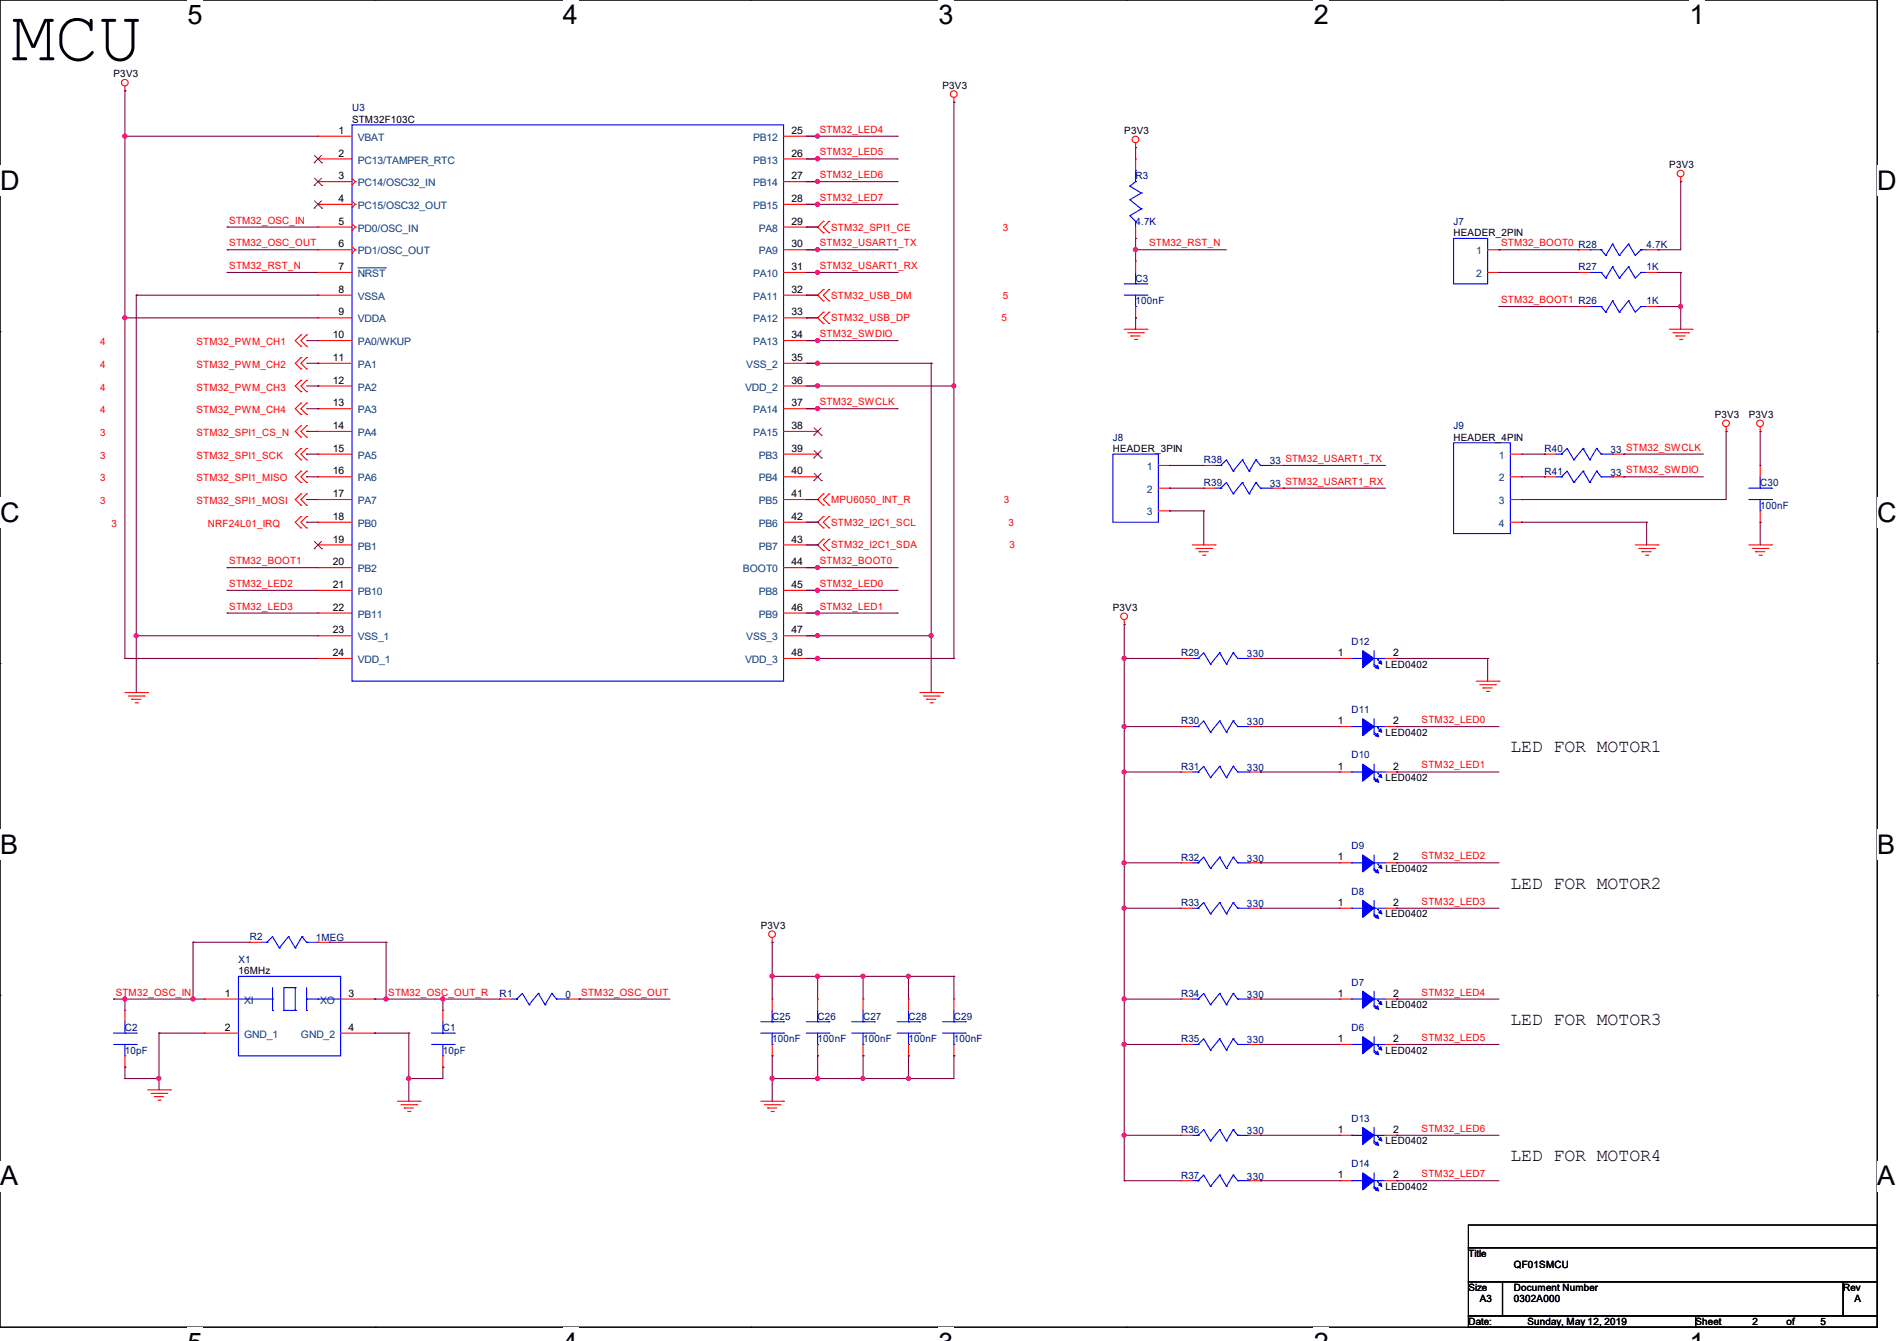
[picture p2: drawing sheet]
<svg xmlns="http://www.w3.org/2000/svg" width="297mm" height="210mm" viewBox="0 0 297 210" stroke-linecap="round" stroke-linejoin="round" font-family="sans-serif">
<path d="M0 0h293.9v207.9h-293.9z" fill="none" stroke="#000" stroke-width=".17"/>
<g fill="#fff">
<path d="M29.4 0h2.3v4.7h-2.3z"/>
<path d="M29.4 207.9h2.3v2.1h-2.3z"/>
</g>
<path d="M58.8 0h.1M58.8 207.9h.1" fill="none" stroke="#000" stroke-width=".17"/>
<g fill="#fff">
<path d="M88.1 0h2.4v4.7h-2.4z"/>
<path d="M88.1 207.9h2.4v2.1h-2.4z"/>
</g>
<path d="M117.6 0h.1M117.6 207.9h.1" fill="none" stroke="#000" stroke-width=".17"/>
<g fill="#fff">
<path d="M146.9 0h2.4v4.7h-2.4z"/>
<path d="M146.9 207.9h2.4v2.1h-2.4z"/>
</g>
<path d="M176.3 0h.1M176.3 207.9h.1" fill="none" stroke="#000" stroke-width=".17"/>
<g fill="#fff">
<path d="M205.7 0h2.4v4.7h-2.4z"/>
<path d="M205.7 207.9h2.4v2.1h-2.4z"/>
</g>
<path d="M235.1 0h.1M235.1 207.9h.1" fill="none" stroke="#000" stroke-width=".17"/>
<g fill="#fff">
<path d="M264.5 0h2.4v4.7h-2.4z"/>
<path d="M264.5 207.9h2.4v2.1h-2.4z"/>
<path d="M0 26h3v4.7h-3z"/>
<path d="M293.9 26h3.1v4.7h-3.1z"/>
<path d="M0 77.9h3v4.7h-3z"/>
<path d="M293.9 77.9h3.1v4.7h-3.1z"/>
</g>
<path d="M0 51.9h.1M293.9 51.9h.1" fill="none" stroke="#000" stroke-width=".17"/>
<g fill="#fff">
<path d="M0 129.9h2.8v4.7h-2.8z"/>
<path d="M293.9 129.9h2.9v4.7h-2.9z"/>
</g>
<path d="M0 103.9h.1M293.9 103.9h.1" fill="none" stroke="#000" stroke-width=".17"/>
<g fill="#fff">
<path d="M0 181.8h2.8v4.8h-2.8z"/>
<path d="M293.8 181.8h3v4.8h-3z"/>
</g>
<path d="M0 155.9h.1M293.9 155.9h.1M229.9 191.9h64v3.5h-64zM229.9 195.4h64v5.3h-64zM229.9 200.7h5.3v5.4h-5.3zM229.9 206.1h35.6v1.8h-35.6zM235.2 200.7h53.4v5.4h-53.4zM265.5 206.1h28.4v1.8h-28.4zM288.6 200.7h5.3v5.4h-5.3z" fill="none" stroke="#000" stroke-width=".17"/>
<g fill="none" stroke="#f00" stroke-width=".17">
<path d="M19.6 14.2h.1M19.6 13.5v.7M149.4 16h.1M149.4 15.3v.7M49.8 21.3h.1M49.8 24.9h.1M49.8 28.4h.1M49.8 32h.1M49.8 35.6h.1M49.8 39.1h.1M49.8 21.3h5.3M49.8 24.9h5.3"/>
<path d="M49.8 28.4h5.3M49.8 32h5.3M49.8 35.6h5.3M49.8 39.1h5.3M55.1 29h.1M55.1 32.5h.1M55.1 36.1h.1M55.1 39.6h.1M55.1 27.9l.5 .5M55.1 31.5l.5 .5M55.1 35.1l.5 .5M55.1 38.6l.5 .5"/>
<path d="M55.6 28.4h.1M55.6 32h.1M55.6 35.6h.1M55.6 39.1h.1M55.6 28.4l-.5 .6M55.6 32l-.5 .5M55.6 35.6l-.5 .5M55.6 39.1l-.5 .5M122.7 21.3h5.3M122.7 24.9h5.3M122.7 28.4h5.3M122.7 32h5.3"/>
<path d="M122.7 35.6h5.3M122.7 39.1h5.3M128 21.3h.1M128 24.9h.1M128 28.4h.1M128 32h.1M128 35.6h.1M128 39.1h.1M128 35.6l.9 .8M128.9 34.7h.1M128.9 36.4h.1M128.9 34.7l-.9 .9"/>
<path d="M129.8 36.4h.1M129.8 34.7h.1M129.8 34.7l-.9 .9 .9 .8M177.8 23.1h.1M177.8 37.3h.1M177.8 24.9h.1M177.8 22.4v.7M177.8 24.9v1.8M177.8 35.6v1.7M232.9 39.1h1.8M234.7 39.1h.1M247.1 39.1h.1"/>
<path d="M247.1 39.1h1.8M257.8 39.1h1.8M259.6 39.1h.1M263.1 28.4h.1M263.1 27.7v.7M47.1 52.5h.1M47.1 54.2h.1M47.1 56h.1M47.1 57.8h.1M47.1 59.6h.1M47.1 52.5l-.9 .8 .9 .9M47.1 56l-.9 .9 .9 .9"/>
<path d="M47.1 59.6l-.9 .9 .9 .8M48 52.5h.1M48 54.2h.1M48 56h.1M48 57.8h.1M48 59.6h.1M48 52.5l-.9 .8 .9 .9M48 56l-.9 .9 .9 .9M48 59.6l-.9 .9 .9 .8M49.8 42.7h.1M49.8 46.2h.1M49.8 49.8h.1"/>
<path d="M49.8 53.3h.1M49.8 56.9h.1M49.8 42.7h5.3M49.8 46.2h5.3M49.8 49.8h5.3M49.8 53.3h5.3M49.8 56.9h5.3M122.7 42.7h5.3M122.7 46.2h5.3M122.7 49.8h5.3M122.7 53.3h5.3M122.7 56.9h5.3"/>
<path d="M128 42.7h.1M128 46.2h.1M128 49.8h.1M128 53.3h.1M128 56.9h.1M128 46.2l.9 .9M128 49.8l.9 .9M128.9 45.3h.1M128.9 47.1h.1M128.9 48.9h.1M128.9 50.7h.1M128.9 45.3l-.9 .9"/>
<path d="M128.9 48.9l-.9 .9M129.8 47.1h.1M129.8 45.3h.1M129.8 50.7h.1M129.8 48.9h.1M129.8 45.3l-.9 .9 .9 .9M129.8 48.9l-.9 .9 .9 .9M176 51.6h3.6M176.6 52.1h2.4M177.1 52.6h.1M177.1 52.6h1.4M177.6 53.2h.4"/>
<path d="M177.8 49.8h.1M177.8 40.9h.1M177.8 40.9v1.8M177.8 48v1.8M178 53.2h.1M179 52.1h.1M179.6 51.6h.1M232.9 42.7h1.8M234.7 42.7h.1M247.1 48h.1M247.1 42.7h.1M247.1 48h1.8"/>
<path d="M247.1 42.7h1.8M257.8 48h1.8M257.8 42.7h1.8M259.6 48h.1M259.6 42.7h.1M261.4 51.6h3.5M261.9 52.1h2.5M262.4 52.6h.1M262.4 52.6h1.5M263 53.2h.3M263.3 53.2h.1M264.4 52.1h.1"/>
<path d="M264.9 51.6h.1M47.1 66.7h.1M47.1 68.5h.1M47.1 70.2h.1M47.1 72h.1M47.1 73.8h.1M47.1 75.6h.1M47.1 77.3h.1M47.1 79.1h.1M47.1 61.3h.1M47.1 63.1h.1M47.1 64.9h.1"/>
<path d="M47.1 66.7l-.9 .9 .9 .9M47.1 70.2l-.9 .9 .9 .9M47.1 73.8l-.9 .9 .9 .9M47.1 77.3l-.9 .9 .9 .9M47.1 63.1l-.9 .9 .9 .9M48 66.7h.1M48 68.5h.1M48 70.2h.1M48 72h.1M48 73.8h.1M48 75.6h.1M48 77.3h.1"/>
<path d="M48 79.1h.1M48 61.3h.1M48 63.1h.1M48 64.9h.1M48 66.7l-.9 .9 .9 .9M48 70.2l-.9 .9 .9 .9M48 73.8l-.9 .9 .9 .9M48 77.3l-.9 .9 .9 .9M48 63.1l-.9 .9 .9 .9M49.8 60.5h.1M49.8 64h.1M49.8 67.6h.1"/>
<path d="M49.8 71.1h.1M49.8 74.7h.1M49.8 78.2h.1M49.8 71.1h5.3M49.8 74.7h5.3M49.8 78.2h5.3M49.8 60.5h5.3M49.8 64h5.3M49.8 67.6h5.3M122.7 71.1h5.3M122.7 74.7h5.3M122.7 78.2h5.3"/>
<path d="M122.7 60.5h5.3M122.7 64h5.3M122.7 67.6h5.3M128 60.5h.1M128 64h.1M128 67.6h.1M128 71.1h.1M128 74.7h.1M128 78.2h.1M128 78.2l.9 .9M128.9 77.3h.1M128.9 79.1h.1"/>
<path d="M128.9 77.3l-.9 .9M129.8 79.1h.1M129.8 77.3h.1M129.8 77.3l-.9 .9 .9 .9M181.4 72.9h1.7M181.4 76.5h1.7M183.1 72.9h.1M183.1 76.5h.1M188.5 72.9h.1M188.5 76.5h.1M188.5 72.9h1.7M188.5 76.5h1.7"/>
<path d="M199.1 72.9h1.8M199.1 76.5h1.8M200.9 72.9h.1M200.9 76.5h.1M236.5 71.1h1.8M236.5 74.7h1.8M236.5 78.2h1.8M238.3 71.1h.1M238.3 74.7h.1M238.3 78.2h.1M241.8 71.1h.1M241.8 74.7h.1"/>
<path d="M241.8 71.1h1.8M241.8 74.7h1.8M252.5 71.1h1.8M252.5 74.7h1.8M254.3 71.1h.1M254.3 74.7h.1M270.3 67.6h.1M270.3 66.8v.8M275.6 67.6h.1M275.6 72.9h.1M275.6 66.8v.8M275.6 72.9v1.8"/>
<path d="M47.1 80.9h.1M47.1 82.7h.1M47.1 80.9l-.9 .9 .9 .9M48 80.9h.1M48 82.7h.1M48 80.9l-.9 .9 .9 .9M49.8 81.8h.1M49.8 85.3h.1M49.8 88.9h.1M49.8 92.5h.1M49.8 96h.1M49.8 99.6h.1"/>
<path d="M49.8 85.3h5.3M49.8 81.8h5.3M49.8 88.9h5.3M49.8 92.5h5.3M49.8 96h5.3M49.8 99.6h5.3M122.7 85.3h5.3M122.7 81.8h5.3M122.7 88.9h5.3M122.7 92.5h5.3M122.7 96h5.3M122.7 99.6h5.3"/>
<path d="M128 81.8h.1M128 85.3h.1M128 88.9h.1M128 92.5h.1M128 96h.1M128 99.6h.1M128 81.8l.9 .9M128 85.3l.9 .9M128.9 80.9h.1M128.9 82.7h.1M128.9 84.5h.1M128.9 86.2h.1"/>
<path d="M128.9 80.9l-.9 .9M128.9 84.5l-.9 .8M129.8 82.7h.1M129.8 80.9h.1M129.8 86.2h.1M129.8 84.5h.1M129.8 80.9l-.9 .9 .9 .9M129.8 84.5l-.9 .8 .9 .9M176 97.8h.1M176 97.1v.7M181.4 80h1.7M183.1 80h.1"/>
<path d="M186.7 85.3h3.5M187.2 85.9h2.5M187.7 86.4h.1M187.7 86.4h1.5M188.3 87h.3M188.6 87h.1M189.7 85.9h.1M190.2 85.3h.1M236.5 81.8h1.8M238.3 81.8h.1M256 85.3h3.6M256.6 85.9h2.4"/>
<path d="M257.1 86.4h.1M257.1 86.4h1.4M257.6 87h.4M258 87h.1M259 85.9h.1M259.6 85.3h.1M273.8 85.3h3.6M274.4 85.9h2.4M274.9 86.4h.1M274.9 86.4h1.4M275.4 87h.4M275.6 81.8h.1"/>
<path d="M275.6 80v1.8M275.8 87h.1M276.8 85.9h.1M277.4 85.3h.1M19.6 108.5h3.5M20.1 109h2.5M20.6 109.5h.1M20.6 109.5h1.5M21.2 110.1h.3M21.5 110.1h.1M22.6 109h.1M23.1 108.5h.1"/>
<path d="M49.8 103.1h.1M49.8 103.1h5.3M122.7 103.1h5.3M128 103.1h.1M144 108.5h3.6M144.6 109h2.4M145.1 109.5h.1M145.1 109.5h1.4M145.6 110.1h.4M146 110.1h.1M147 109h.1M147.6 108.5h.1"/>
<path d="M184.9 103.1h.1M184.9 113.8h.1M184.9 103.1h1.8M184.9 113.8h1.8M195.6 103.1h1.8M195.6 113.8h1.8M197.4 103.1h.1M197.4 113.8h.1M209.8 113.8h.1M209.8 103.1h.1M209.8 103.1h1.8M209.8 113.8h1.8"/>
<path d="M216.9 103.1h1.8M216.9 113.8h1.8M218.7 113.8h.1M218.7 103.1h.1M231.1 106.7h3.6M231.7 107.2h2.4M232.2 107.7h.1M232.2 107.7h1.4M232.7 108.3h.4M233.1 108.3h.1M234.1 107.2h.1M234.7 106.7h.1"/>
<path d="M184.9 120.9h.1M184.9 135.1h.1M184.9 135.1h1.8M184.9 120.9h1.8M195.6 135.1h1.8M195.6 120.9h1.8M197.4 120.9h.1M197.4 135.1h.1M209.8 135.1h.1M209.8 120.9h.1M209.8 135.1h1.8M209.8 120.9h1.8"/>
<path d="M216.9 135.1h1.8M216.9 120.9h1.8M218.7 135.1h.1M218.7 120.9h.1M19.6 158.2h.1M19.6 158.2v1.8M32 156.5h.1M32 156.5h5.3M39.1 147.6h.1M39.1 147.6h1.8M49.8 147.6h1.8M51.6 147.6h.1"/>
<path d="M53.3 156.5h5.4M58.7 156.5h.1M69.3 158.2h.1M69.3 158.2v1.8M78.2 156.5h.1M78.2 156.5h1.8M88.9 156.5h1.8M90.7 156.5h.1M120.9 147.6h.1M120.9 156.5h.1M120.9 146.9v.7M120.9 156.5v1.7"/>
<path d="M128 156.5h.1M128 156.5v1.7M135.1 156.5h.1M135.1 156.5v1.7M142.2 156.5h.1M142.2 156.5v1.7M149.4 156.5h.1M149.4 156.5v1.7M184.9 142.2h.1M184.9 156.5h.1M184.9 156.5h1.8M184.9 142.2h1.8"/>
<path d="M195.6 156.5h1.8M195.6 142.2h1.8M197.4 142.2h.1M197.4 156.5h.1M209.8 156.5h.1M209.8 142.2h.1M209.8 156.5h1.8M209.8 142.2h1.8M216.9 156.5h1.8M216.9 142.2h1.8M218.7 156.5h.1M218.7 142.2h.1"/>
<path d="M19.6 167.1h.1M19.6 165.4v1.7M23.1 170.7h3.6M23.7 171.2h2.4M24.2 171.7h.1M24.2 171.7h1.4M24.7 172.3h.4M25.1 172.3h.1M26.1 171.2h.1M26.7 170.7h.1M32 161.8h.1M32 161.8h5.3"/>
<path d="M53.3 161.8h5.4M58.7 161.8h.1M62.2 172.5h3.6M62.8 173h2.4M63.3 173.5h.1M63.3 173.5h1.4M63.8 174.1h.4M64.2 174.1h.1M65.2 173h.1M65.8 172.5h.1M69.3 167.1h.1M69.3 165.4v1.7"/>
<path d="M119.1 172.5h3.6M119.7 173h2.4M120.2 173.5h.1M120.2 173.5h1.4M120.7 174.1h.4M120.9 165.4h.1M120.9 163.6v1.8M121.1 174.1h.1M122.1 173h.1M122.7 172.5h.1M128 165.4h.1M128 163.6v1.8"/>
<path d="M135.1 165.4h.1M135.1 163.6v1.8M142.2 165.4h.1M142.2 163.6v1.8M149.4 165.4h.1M149.4 163.6v1.8M184.9 163.6h.1M184.9 177.8h.1M184.9 177.8h1.8M184.9 163.6h1.8M195.6 177.8h1.8M195.6 163.6h1.8"/>
<path d="M197.4 163.6h.1M197.4 177.8h.1M209.8 177.8h.1M209.8 163.6h.1M209.8 177.8h1.8M209.8 163.6h1.8M216.9 177.8h1.8M216.9 163.6h1.8M218.7 177.8h.1M218.7 163.6h.1M184.9 184.9h.1M184.9 184.9h1.8"/>
<path d="M195.6 184.9h1.8M197.4 184.9h.1M209.8 184.9h.1M209.8 184.9h1.8M216.9 184.9h1.8M218.7 184.9h.1"/>
<circle cx="19.5" cy="13" r=".52"/>
<circle cx="149.3" cy="14.7" r=".52"/>
<circle cx="177.8" cy="21.8" r=".52"/>
<circle cx="263.1" cy="27.2" r=".52"/>
<circle cx="270.2" cy="66.3" r=".52"/>
<circle cx="275.6" cy="66.3" r=".52"/>
<circle cx="176" cy="96.5" r=".52"/>
<circle cx="120.9" cy="146.3" r=".52"/>
</g>
<g fill="none" stroke="#00f" stroke-width=".17">
<path d="M55.1 19.6h67.6v87.1h-67.6zM176.9 31.3h.1M176.9 29.2h.1M176.9 31.3l1.8 1.4M176.9 29.2l1.8 1M177.8 34.7h.1M177.8 28.4h.1M177.8 26.7h.1M177.8 26.7v1.7M177.8 34.7v.9M177.8 28.4l-.9 .8M178.7 32.7h.1"/>
<path d="M178.7 30.2h.1M178.7 32.7l-1.8 1.1 .9 .9M178.7 30.2l-1.8 1.1M227.6 37.3h5.3v7.1h-5.3zM248.9 39.1h.1M248.9 39.1h1.8M250.7 39.1h.1M250.7 39.1l.7 .9M252.5 38.2h.1M252.5 38.2l1 1.8M252.5 38.2l-1.1 1.8M255 38.2h.1"/>
<path d="M255 38.2l1 1.8 .9-.9M255 38.2l-1.5 1.8M256.9 39.1h.1M256.9 39.1h.9M176 44.4h3.6M176 46.2h3.6M177.8 44.4h.1M177.8 48h.1M177.8 42.7v1.7M177.8 46.2v1.8M179.6 44.4h.1M179.6 46.2h.1"/>
<path d="M248.9 48h.1M248.9 42.7h.1M248.9 48h1.8M248.9 42.7h1.8M250.7 48h.1M250.7 42.7h.1M250.7 48l.7 .9M250.7 42.7l.7 .9M251.4 48.9h.1M251.4 43.6h.1M251.4 40h.1M252.5 47.1h.1"/>
<path d="M252.5 41.8h.1M252.5 47.1l1 1.8M252.5 47.1l-1.1 1.8M252.5 41.8l1 1.8M252.5 41.8l-1.1 1.8M253.5 48.9h.1M253.5 43.6h.1M253.5 40h.1M255 47.1h.1M255 41.8h.1M255 47.1l1 1.8 .9-.9M255 47.1l-1.5 1.8"/>
<path d="M255 41.8l1 1.8 .9-.9M255 41.8l-1.5 1.8M256.9 48h.1M256.9 42.7h.1M256.9 48h.9M256.9 42.7h.9M174.2 71.1h7.2v10.7h-7.2zM190.2 72.9h.9M190.2 76.5h.9M191.1 72.9h.1M191.1 76.5h.1M191.1 72.9l.9-.9 1.1 1.8"/>
<path d="M191.1 76.5l.9-.9 1.1 1.7M193.1 73.8h.1M193.1 77.3h.1M194.5 72h.1M194.5 75.6h.1M194.5 72l-1.4 1.8M194.5 72l1.1 1.8M194.5 75.6l-1.4 1.7M194.5 75.6l1.1 1.7M195.6 73.8h.1M195.6 77.3h.1M196.6 72h.1"/>
<path d="M196.6 75.6h.1M196.6 72l-1 1.8M196.6 72l.8 .9M196.6 75.6l-1 1.7M196.6 75.6l.8 .9M197.4 72.9h.1M197.4 76.5h.1M197.4 72.9h1.7M197.4 76.5h1.7M199.1 72.9h.1M199.1 76.5h.1M227.6 69.3h8.9v14.3h-8.9z"/>
<path d="M243.6 71.1h.9M243.6 74.7h.9M244.5 71.1h.1M244.5 74.7h.1M244.5 71.1l.9-.9 1 1.8M244.5 74.7l.9-.9 1 1.8M246.4 72h.1M246.4 75.6h.1M247.9 70.2h.1M247.9 73.8h.1M247.9 70.2l-1.5 1.8M247.9 70.2l1 1.8"/>
<path d="M247.9 73.8l-1.5 1.8M247.9 73.8l1 1.8M248.9 72h.1M248.9 75.6h.1M250 70.2h.1M250 73.8h.1M250 70.2l-1.1 1.8M250 70.2l.7 .9M250 73.8l-1.1 1.8M250 73.8l.7 .9M250.7 71.1h.1M250.7 74.7h.1"/>
<path d="M250.7 71.1h1.8M250.7 74.7h1.8M252.5 71.1h.1M252.5 74.7h.1M273.8 76.5h3.6M273.8 78.2h3.6M275.6 76.5h.1M275.6 74.7v1.8M275.6 78.2v1.8M277.4 76.5h.1M277.4 78.2h.1M275.6 80h.1"/>
<path d="M186.7 113.8h.9M186.7 103.1h.9M187.6 103.1h.1M187.6 113.8h.1M187.6 103.1l.9-.9 1 1.8M187.6 113.8l.9-.9 1 1.8M189.5 104h.1M189.5 114.7h.1M191 102.2h.1M191 112.9h.1M191 102.2l-1.5 1.8M191 102.2l1 1.8"/>
<path d="M191 112.9l-1.5 1.8M191 112.9l1 1.8M192 104h.1M192 114.7h.1M193.1 102.2h.1M193.1 112.9h.1M193.1 102.2l-1.1 1.8M193.1 102.2l.7 .9M193.1 112.9l-1.1 1.8M193.1 112.9l.7 .9M193.8 103.1h.1M193.8 113.8h.1"/>
<path d="M193.8 113.8h1.8M193.8 103.1h1.8M195.6 103.1h.1M195.6 113.8h.1M211.6 113.8h.1M211.6 103.1h.1M211.6 113.8h1.8M211.6 103.1h1.8M215.1 113.8h.1M215.1 115h.1M215.1 103.1h.1M215.1 104.4h.1"/>
<path d="M215.1 101.9v2.5M215.1 112.6v2.4M215.1 119.7v2.4M215.1 113.8h1.8M215.1 114.7l.4 .3M215.1 103.1h1.8M215.1 104l.4 .4M215.5 115h.1M215.5 104.4h.1M215.7 114h.1M215.7 103.3h.1M215.7 114l.3 .3"/>
<path d="M215.7 103.3l.3 .4M186.7 135.1h.9M186.7 120.9h.9M187.6 120.9h.1M187.6 135.1h.1M187.6 120.9l.9-.9 1 1.8M187.6 135.1l.9-.9 1 1.8M189.5 121.8h.1M189.5 136h.1M191 120h.1M191 134.2h.1M191 120l-1.5 1.8"/>
<path d="M191 120l1 1.8M191 134.2l-1.5 1.8M191 134.2l1 1.8M192 121.8h.1M192 136h.1M193.1 120h.1M193.1 134.2h.1M193.1 120l-1.1 1.8M193.1 120l.7 .9M193.1 134.2l-1.1 1.8M193.1 134.2l.7 .9M193.8 120.9h.1"/>
<path d="M193.8 135.1h.1M193.8 135.1h1.8M193.8 120.9h1.8M195.6 120.9h.1M195.6 135.1h.1M211.6 135.1h.1M211.6 120.9h.1M211.6 135.1h1.8M211.6 120.9h1.8M215.1 135.1h.1M215.1 136.4h.1M215.1 120.9h.1"/>
<path d="M215.1 122.1h.1M215.1 135.1h1.8M215.1 133.9v2.5M215.1 136l.4 .4M215.1 120.9h1.8M215.1 121.8l.4 .3M215.5 136.4h.1M215.5 122.1h.1M215.7 135.3h.1M215.7 121.1h.1M215.7 135.3l.3 .4M215.7 121.1l.3 .4"/>
<path d="M37.3 152.9h16v12.5h-16zM37.3 156.5h5.4M40.9 147.6h.9M41.8 147.6h.1M41.8 147.6l.9-.9 1 1.8M42.7 156.5h.1M42.7 158.2h.1M42.7 154.7v3.5M43.7 148.5h.1M44.4 158.2h.1M44.4 158.2h1.8M45.2 146.7h.1"/>
<path d="M45.2 146.7l-1.5 1.8M45.2 146.7l1 1.8M46.2 154.7h.1M46.2 158.2h.1M46.2 148.5h.1M46.2 154.7h-1.8v3.5M46.2 154.7v3.5M47.3 146.7h.1M47.3 146.7l-1.1 1.8M47.3 146.7l.7 .9M48 156.5h.1M48 158.2h.1"/>
<path d="M48 147.6h.1M48 156.5h5.3M48 154.7v3.5M48 147.6h1.8M49.8 156.5h.1M49.8 147.6h.1M80 156.5h.9M80.9 156.5h.1M80.9 156.5l.9-.9 1 1.8M82.8 157.4h.1M84.3 155.6h.1M84.3 155.6l-1.5 1.8"/>
<path d="M84.3 155.6l1 1.8M85.3 157.4h.1M86.4 155.6h.1M86.4 155.6l-1.1 1.8M86.4 155.6l.7 .9M87.1 156.5h.1M87.1 156.5h1.8M88.9 156.5h.1M120.9 158.2v1.8M128 158.2v1.8M135.1 158.2v1.8M142.2 158.2v1.8"/>
<path d="M149.4 158.2v1.8M186.7 156.5h.9M186.7 142.2h.9M187.6 142.2h.1M187.6 156.5h.1M187.6 142.2l.9-.8 1 1.7M187.6 156.5l.9-.9 1 1.8M189.5 143.1h.1M189.5 157.4h.1M191 141.4h.1M191 155.6h.1M191 141.4l-1.5 1.7"/>
<path d="M191 141.4l1 1.7M191 155.6l-1.5 1.8M191 155.6l1 1.8M192 143.1h.1M192 157.4h.1M193.1 141.4h.1M193.1 155.6h.1M193.1 141.4l-1.1 1.7M193.1 141.4l.7 .8M193.1 155.6l-1.1 1.8M193.1 155.6l.7 .9M193.8 142.2h.1"/>
<path d="M193.8 156.5h.1M193.8 156.5h1.8M193.8 142.2h1.8M195.6 142.2h.1M195.6 156.5h.1M211.6 156.5h.1M211.6 142.2h.1M211.6 156.5h1.8M211.6 142.2h1.8M215.1 156.5h.1M215.1 157.7h.1M215.1 142.2h.1"/>
<path d="M215.1 143.5h.1M215.1 141v2.5M215.1 155.2v2.5M215.1 156.5h1.8M215.1 157.4l.4 .3M215.1 142.2h1.8M215.1 143.1l.4 .4M215.5 157.7h.1M215.5 143.5h.1M215.7 156.6h.1M215.7 142.4h.1M215.7 156.6l.3 .4"/>
<path d="M215.7 142.4l.3 .4M17.8 161.8h3.5M17.8 163.6h3.5M19.6 161.8h.1M19.6 165.4h.1M19.6 160v1.8M19.6 163.6v1.8M21.3 161.8h.1M21.3 163.6h.1M67.6 161.8h3.5M67.6 163.6h3.5M69.3 161.8h.1"/>
<path d="M69.3 165.4h.1M69.3 160v1.8M69.3 163.6v1.8M71.1 161.8h.1M71.1 163.6h.1M119.1 161.8h3.6M119.1 160h3.6M120.9 160h.1M120.9 163.6h.1M120.9 161.8v1.8M122.7 160h.1M122.7 161.8h.1"/>
<path d="M126.2 161.8h3.6M126.2 160h3.6M128 160h.1M128 163.6h.1M128 161.8v1.8M129.8 160h.1M129.8 161.8h.1M133.3 161.8h3.6M133.3 160h3.6M135.1 160h.1M135.1 163.6h.1M135.1 161.8v1.8"/>
<path d="M136.9 160h.1M136.9 161.8h.1M140.5 161.8h3.5M140.5 160h3.5M142.2 160h.1M142.2 163.6h.1M142.2 161.8v1.8M144 160h.1M144 161.8h.1M147.6 161.8h3.5M147.6 160h3.5M149.4 160h.1"/>
<path d="M149.4 163.6h.1M149.4 161.8v1.8M151.1 160h.1M151.1 161.8h.1M186.7 163.6h.9M186.7 177.8h.9M187.6 163.6h.1M187.6 177.8h.1M187.6 163.6l.9-.9 1 1.8M187.6 177.8l.9-.9 1 1.8M189.5 164.5h.1M189.5 178.7h.1"/>
<path d="M191 162.7h.1M191 176.9h.1M191 162.7l-1.5 1.8M191 162.7l1 1.8M191 176.9l-1.5 1.8M191 176.9l1 1.8M192 164.5h.1M192 178.7h.1M193.1 162.7h.1M193.1 176.9h.1M193.1 162.7l-1.1 1.8M193.1 162.7l.7 .9"/>
<path d="M193.1 176.9l-1.1 1.8M193.1 176.9l.7 .9M193.8 163.6h.1M193.8 177.8h.1M193.8 163.6h1.8M193.8 177.8h1.8M195.6 163.6h.1M195.6 177.8h.1M211.6 177.8h.1M211.6 163.6h.1M211.6 163.6h1.8M211.6 177.8h1.8"/>
<path d="M215.1 177.8h.1M215.1 179h.1M215.1 163.6h.1M215.1 164.8h.1M215.1 162.3v2.5M215.1 176.6v2.4M215.1 163.6h1.8M215.1 177.8h1.8M215.1 178.7l.4 .3M215.1 164.5l.4 .3M215.5 179h.1M215.5 164.8h.1"/>
<path d="M215.7 178h.1M215.7 163.7h.1M215.7 178l.3 .4M215.7 163.7l.3 .4M186.7 184.9h.9M187.6 184.9h.1M187.6 184.9l.9-.9 1 1.8M189.5 185.8h.1M191 184h.1M191 184l-1.5 1.8M191 184l1 1.8M192 185.8h.1"/>
<path d="M193.1 184h.1M193.1 184l-1.1 1.8M193.1 184l.7 .9M193.8 184.9h.1M193.8 184.9h1.8M195.6 184.9h.1M211.6 184.9h.1M211.6 184.9h1.8M215.1 184.9h.1M215.1 186.1h.1M215.1 183.7v2.4M215.1 184.9h1.8"/>
<path d="M215.1 185.8l.4 .3M215.5 186.1h.1M215.7 185.1h.1M215.7 185.1l.3 .4"/>
</g>
<g fill="#00f" stroke="#00f" stroke-width=".17">
<path d="M213.4 133.9l1.7 1.2-1.7 1.5z" fill-rule="evenodd"/>
<path d="M216.2 135.5l.2 .5-.5-.2z" fill-rule="evenodd"/>
<path d="M215.3 136.6l.4-.4 .2 .5z" fill-rule="evenodd"/>
<path d="M213.4 176.6l1.7 1.2-1.7 1.4z" fill-rule="evenodd"/>
<path d="M216.2 178.1l.2 .6-.5-.2z" fill-rule="evenodd"/>
<path d="M215.3 179.2l.4-.3 .2 .5z" fill-rule="evenodd"/>
<path d="M213.4 162.3l1.7 1.3-1.7 1.4z" fill-rule="evenodd"/>
<path d="M216.2 163.9l.2 .6-.5-.2z" fill-rule="evenodd"/>
<path d="M215.3 165l.4-.4 .2 .6z" fill-rule="evenodd"/>
<path d="M213.4 119.7l1.7 1.2-1.7 1.4z" fill-rule="evenodd"/>
<path d="M216.2 121.2l.2 .6-.5-.2z" fill-rule="evenodd"/>
<path d="M215.3 122.3l.4-.3 .2 .5z" fill-rule="evenodd"/>
<path d="M213.4 183.7l1.7 1.2-1.7 1.5z" fill-rule="evenodd"/>
<path d="M216.2 185.3l.2 .5-.5-.2z" fill-rule="evenodd"/>
<path d="M215.3 186.4l.4-.4 .2 .5z" fill-rule="evenodd"/>
<path d="M213.4 155.2l1.7 1.3-1.7 1.4z" fill-rule="evenodd"/>
<path d="M216.2 156.8l.2 .6-.5-.2z" fill-rule="evenodd"/>
<path d="M215.3 157.9l.4-.4 .2 .6z" fill-rule="evenodd"/>
<path d="M213.4 112.6l1.7 1.2-1.7 1.4z" fill-rule="evenodd"/>
<path d="M216.2 114.1l.2 .6-.5-.2z" fill-rule="evenodd"/>
<path d="M215.7 114.9l.2 .5-.6-.2z" fill-rule="evenodd"/>
<path d="M213.4 141l1.7 1.2-1.7 1.5z" fill-rule="evenodd"/>
<path d="M216.2 142.6l.2 .5-.5-.1z" fill-rule="evenodd"/>
<path d="M215.3 143.7l.4-.4 .2 .5z" fill-rule="evenodd"/>
<path d="M213.4 101.9l1.7 1.2-1.7 1.5z" fill-rule="evenodd"/>
<path d="M216.2 103.5l.2 .5-.5-.2z" fill-rule="evenodd"/>
<path d="M215.3 104.6l.4-.4 .2 .5z" fill-rule="evenodd"/>
</g>
<g fill="none" stroke="#804000" stroke-width=".16">
<path d="M49.2 25.5h.1M49.2 29h.1M49.2 32.6h.1M49.2 24.3l1.2 1.2M49.2 27.9l1.2 1.1M49.2 31.5l1.2 1.1M50.3 24.3l-1.1 1.2M50.3 27.9l-1.1 1.1M50.3 31.5l-1.1 1.1M50.4 25.5h.1M50.4 29h.1M50.4 32.6h.1"/>
<path d="M127.4 68.2h.1M127.4 71.7h.1M127.4 75.3h.1M127.5 67l1.1 1.2M127.5 70.6l1.1 1.1M127.5 74.1l1.1 1.2M128.6 67l-1.2 1.2M128.6 70.6l-1.2 1.1M128.6 74.1l-1.2 1.2M128.6 68.2h.1M128.6 71.7h.1M128.6 75.3h.1"/>
<path d="M49.2 85.9h.1M49.2 84.8l1.2 1.1M50.3 84.8l-1.1 1.1M50.4 85.9h.1"/>
</g>
<path d="M56 42h4.3M60.3 42h.1" fill="none" stroke="#004080" stroke-width=".16"/>
<g fill="none" stroke="#800040" stroke-width=".17">
<path d="M19.6 14.2h.1M19.6 14.2v88.9M149.4 16h.1M149.4 16v87.1M19.6 21.3h.1M19.6 21.3h30.2M35.6 35.6h.1M35.6 39.1h.1M35.6 39.1h14.2M35.6 35.6h14.2M126.2 35.6h.1M126.2 39.1h14.3"/>
<path d="M126.2 21.3h14.3M126.2 35.6h1.8M126.2 24.9h14.3M126.2 28.4h14.3M126.2 32h14.3M128 21.3h.1M128 24.9h.1M128 28.4h.1M128 32h.1M128 39.1h.1M140.5 21.3h.1M140.5 24.9h.1"/>
<path d="M140.5 28.4h.1M140.5 32h.1M140.5 39.1h.1M177.8 39.1h.1M177.8 23.1h.1M177.8 37.3h.1M177.8 23.1v1.8M177.8 37.3v3.6M177.8 39.1h14.2M234.7 39.1h.1M234.7 39.1h12.4M259.6 39.1h.1"/>
<path d="M263.1 28.4h.1M263.1 28.4v10.7h-3.5M19.6 49.8h.1M19.6 49.8h30.2M21.3 46.2h.1M21.3 46.2h28.5M21.3 46.2v62.3M35.6 42.7h.1M35.6 42.7h14.2M48 53.3h1.8M48 56.9h1.8M49.8 53.3h.1"/>
<path d="M49.8 56.9h.1M126.2 49.8h.1M126.2 46.2h.1M126.2 42.7h14.3M126.2 46.2h1.8M126.2 49.8h1.8M126.2 53.3h14.3M126.2 56.9h19.6M128 42.7h.1M128 53.3h.1M128 56.9h.1M140.5 53.3h.1"/>
<path d="M140.5 42.7h.1M145.8 56.9h.1M145.8 56.9v51.6M177.8 49.8h.1M177.8 49.8v1.8M234.7 42.7h.1M234.7 48h.1M234.7 42.7h12.4M234.7 48h12.4M259.6 42.7h.1M259.6 48h.1M259.6 42.7h3.5"/>
<path d="M259.6 48h3.5M263.1 48h.1M263.1 42.7h.1M263.1 42.7v8.9M48 67.6h.1M48 71.1h.1M48 74.7h.1M48 78.2h.1M48 60.5h1.8M48 64h1.8M48 67.6h1.8M48 71.1h1.8"/>
<path d="M48 74.7h1.8M48 78.2h1.8M49.8 60.5h.1M49.8 64h.1M126.2 60.5h23.2M126.2 64h14.3M126.2 78.2h1.8M128 60.5h.1M128 64h.1M128 78.2h.1M140.5 64h.1M149.4 60.5h.1"/>
<path d="M183.1 72.9h.1M183.1 76.5h.1M183.1 72.9h5.4M183.1 76.5h5.4M200.9 72.9h.1M200.9 76.5h.1M200.9 72.9h16M200.9 76.5h16M238.3 78.2h.1M238.3 71.1h3.5M238.3 74.7h3.5M241.8 71.1h.1"/>
<path d="M241.8 74.7h.1M254.3 71.1h.1M254.3 74.7h.1M254.3 71.1h12.4M254.3 74.7h12.4M270.3 67.6h.1M270.3 67.6v10.6h-32M275.6 67.6h.1M275.6 67.6v5.3M21.3 99.6h.1M21.3 99.6h28.5M35.6 88.9h.1"/>
<path d="M35.6 92.5h.1M35.6 96h.1M35.6 88.9h14.2M35.6 92.5h14.2M35.6 96h14.2M48 81.8h.1M48 81.8h1.8M126.2 88.9h14.3M126.2 92.5h14.3M126.2 96h14.3M126.2 99.6h19.6M126.2 81.8h1.8"/>
<path d="M126.2 85.3h1.8M128 88.9h.1M128 92.5h.1M128 96h.1M128 99.6h.1M128 81.8h.1M128 85.3h.1M140.5 96h.1M140.5 92.5h.1M140.5 88.9h.1M145.8 99.6h.1M176 97.8h.1"/>
<path d="M176 97.8v87.1M183.1 80h.1M183.1 80h5.4M188.5 80h.1M188.5 80v5.3M238.3 81.8h.1M238.3 81.8h19.5M257.8 81.8h.1M257.8 81.8v3.5M275.6 81.8h.1M275.6 81.8v3.5M19.6 103.1h.1"/>
<path d="M19.6 103.1h30.2M126.2 103.1h23.2M128 103.1h.1M149.4 103.1h.1M176 113.8h.1M176 103.1h.1M176 103.1h8.9M176 113.8h8.9M197.4 113.8h.1M197.4 103.1h.1M197.4 103.1h12.4M197.4 113.8h12.4"/>
<path d="M218.7 113.8h.1M218.7 103.1h.1M218.7 103.1h14.2M218.7 113.8h16M232.9 103.1h.1M232.9 103.1v3.6M176 135.1h.1M176 120.9h.1M176 135.1h8.9M176 120.9h8.9M197.4 135.1h.1M197.4 120.9h.1"/>
<path d="M197.4 135.1h12.4M197.4 120.9h12.4M218.7 120.9h.1M218.7 135.1h.1M218.7 135.1h16M218.7 120.9h16M17.8 156.5h.1M17.8 156.5h14.2M19.6 156.5h.1M19.6 156.5v1.7M30.2 156.5h.1M30.2 147.6h.1"/>
<path d="M30.2 147.6h8.9M30.2 147.6v8.9M51.6 147.6h.1M51.6 147.6h8.9M58.7 156.5h.1M58.7 156.5h19.5M60.5 147.6h.1M60.5 156.5h.1M60.5 147.6v8.9M69.3 156.5h.1M69.3 156.5v1.7M90.7 156.5h.1"/>
<path d="M90.7 156.5h14.2M120.9 152.9h.1M120.9 147.6h.1M120.9 147.6v8.9M120.9 152.9h28.5M128 152.9h.1M128 152.9v3.6M135.1 152.9h.1M135.1 152.9v3.6M142.2 152.9h.1M142.2 152.9v3.6M149.4 152.9h.1"/>
<path d="M149.4 152.9v3.6M176 156.5h.1M176 142.2h.1M176 156.5h8.9M176 142.2h8.9M197.4 156.5h.1M197.4 142.2h.1M197.4 156.5h12.4M197.4 142.2h12.4M218.7 142.2h.1M218.7 156.5h.1M218.7 156.5h16"/>
<path d="M218.7 142.2h16M19.6 167.1h.1M19.6 168.9h.1M19.6 168.9h5.3M19.6 167.1v1.8M24.9 161.8h.1M24.9 168.9h.1M24.9 161.8h7.1M24.9 161.8v8.9M58.7 161.8h.1M58.7 161.8h5.3M64 168.9h.1"/>
<path d="M64 161.8h.1M64 161.8v10.7M69.3 167.1h.1M69.3 167.1v1.8h-5.3M120.9 165.4h.1M120.9 168.9h.1M120.9 165.4v7.1M128 165.4h.1M128 168.9h.1M128 165.4v3.5M135.1 165.4h.1M135.1 168.9h.1"/>
<path d="M135.1 165.4v3.5M142.2 168.9h.1M142.2 165.4h.1M142.2 165.4v3.5M149.4 165.4h.1M149.4 165.4v3.5h-28.5M176 177.8h.1M176 163.6h.1M176 177.8h8.9M176 163.6h8.9M197.4 177.8h.1M197.4 163.6h.1"/>
<path d="M197.4 177.8h12.4M197.4 163.6h12.4M218.7 163.6h.1M218.7 177.8h.1M218.7 177.8h16M218.7 163.6h16M176 184.9h.1M176 184.9h8.9M197.4 184.9h.1M197.4 184.9h12.4M218.7 184.9h.1M218.7 184.9h16"/>
</g>
<g fill="#f0f" stroke="#f0f" stroke-width=".17">
<circle cx="69.3" cy="156.4" r=".32"/>
<circle cx="64" cy="168.9" r=".32"/>
<circle cx="19.5" cy="156.4" r=".32"/>
<circle cx="30.2" cy="156.4" r=".32"/>
<circle cx="60.4" cy="156.4" r=".32"/>
<circle cx="177.8" cy="39.1" r=".32"/>
<circle cx="19.5" cy="49.8" r=".32"/>
<circle cx="19.5" cy="21.3" r=".32"/>
<circle cx="21.3" cy="99.5" r=".32"/>
<circle cx="145.8" cy="99.5" r=".32"/>
<circle cx="120.9" cy="152.9" r=".32"/>
<circle cx="142.2" cy="152.9" r=".32"/>
<circle cx="128" cy="152.9" r=".32"/>
<circle cx="135.1" cy="152.9" r=".32"/>
<circle cx="120.9" cy="168.9" r=".32"/>
<circle cx="142.2" cy="168.9" r=".32"/>
<circle cx="128" cy="168.9" r=".32"/>
<circle cx="135.1" cy="168.9" r=".32"/>
<circle cx="24.9" cy="168.9" r=".32"/>
<circle cx="263.1" cy="48" r=".32"/>
<circle cx="176" cy="177.8" r=".32"/>
<circle cx="176" cy="163.6" r=".32"/>
<circle cx="176" cy="156.4" r=".32"/>
<circle cx="176" cy="142.2" r=".32"/>
<circle cx="176" cy="135.1" r=".32"/>
<circle cx="176" cy="120.9" r=".32"/>
<circle cx="176" cy="113.8" r=".32"/>
<circle cx="176" cy="103.1" r=".32"/>
<circle cx="128" cy="99.5" r=".32"/>
<circle cx="128" cy="64" r=".32"/>
<circle cx="128" cy="96" r=".32"/>
<circle cx="128" cy="103.1" r=".32"/>
<circle cx="128" cy="92.4" r=".32"/>
<circle cx="128" cy="88.9" r=".32"/>
<circle cx="128" cy="56.9" r=".32"/>
<circle cx="128" cy="53.3" r=".32"/>
<circle cx="128" cy="21.3" r=".32"/>
<circle cx="128" cy="24.9" r=".32"/>
<circle cx="128" cy="28.4" r=".32"/>
<circle cx="128" cy="32" r=".32"/>
<circle cx="128" cy="39.1" r=".32"/>
<circle cx="128" cy="42.7" r=".32"/>
<circle cx="128" cy="60.4" r=".32"/>
<circle cx="149.3" cy="60.4" r=".32"/>
</g>
<text font-size="11.3" x="1.8" y="9.4">MCU</text>
<g font-size="4.2">
<text x="29.4" y="3.8">5</text>
<text x="88.1" y="3.8">4</text>
<text x="146.9" y="3.8">3</text>
<text x="205.7" y="3.8">2</text>
<text x="264.5" y="3.8">1</text>
<text x="0" y="29.8">D</text>
<text x="293.9" y="29.8">D</text>
<text x="0" y="81.7">C</text>
<text x="293.9" y="81.7">C</text>
<text x="0" y="133.7">B</text>
<text x="293.9" y="133.7">B</text>
<text x="0" y="185.6">A</text>
<text x="293.9" y="185.6">A</text>
</g>
<g font-size="2.8">
<text x="236.5" y="117.8">LED FOR MOTOR1</text>
<text x="236.5" y="139.1">LED FOR MOTOR2</text>
<text x="236.5" y="160.5">LED FOR MOTOR3</text>
<text x="236.5" y="181.8">LED FOR MOTOR4</text>
</g>
<g font-size="1.6">
<text x="17.8" y="12.1">P3V3</text>
<text x="147.6" y="13.9">P3V3</text>
<text x="53" y="21">1</text>
<text x="55.1" y="19.2">STM32F103C</text>
<text x="123.9" y="21">25</text>
<text x="176" y="21">P3V3</text>
<text x="53" y="24.5">2</text>
<text x="53" y="28.1">3</text>
<text x="123.9" y="24.5">26</text>
<text x="123.9" y="28.1">27</text>
<text x="261.4" y="26.3">P3V3</text>
<text x="53" y="31.6">4</text>
<text x="53" y="35.2">5</text>
<text x="123.9" y="31.6">28</text>
<text x="123.9" y="35.2">29</text>
<text x="53" y="38.7">6</text>
<text x="123.9" y="38.7">30</text>
<text x="227.6" y="37">HEADER_2PIN</text>
<text x="53" y="42.3">7</text>
<text x="53" y="45.8">8</text>
<text x="123.9" y="42.3">31</text>
<text x="123.9" y="45.8">32</text>
<text x="52.1" y="53">10</text>
<text x="53" y="49.4">9</text>
<text x="123.9" y="49.4">33</text>
<text x="123.9" y="53">34</text>
<text x="52.1" y="56.5">11</text>
<text x="123.9" y="56.5">35</text>
<text x="52.1" y="60.1">12</text>
<text x="52.1" y="63.6">13</text>
<text x="123.9" y="60.1">36</text>
<text x="123.9" y="63.6">37</text>
<text x="268.5" y="65.4">P3V3</text>
<text x="273.8" y="65.4">P3V3</text>
<text x="52.1" y="67.2">14</text>
<text x="52.1" y="70.7">15</text>
<text x="123.9" y="67.2">38</text>
<text x="123.9" y="70.7">39</text>
<text x="174.2" y="70.8">HEADER_3PIN</text>
<text x="227.6" y="69">HEADER_4PIN</text>
<text x="52.1" y="74.3">16</text>
<text x="52.1" y="77.9">17</text>
<text x="123.9" y="74.3">40</text>
<text x="123.9" y="77.9">41</text>
<text x="52.1" y="81.4">18</text>
<text x="123.9" y="81.4">42</text>
<text x="52.1" y="85">19</text>
<text x="52.1" y="88.5">20</text>
<text x="123.9" y="85">43</text>
<text x="123.9" y="88.5">44</text>
<text x="52.1" y="92.1">21</text>
<text x="52.1" y="95.6">22</text>
<text x="123.9" y="92.1">45</text>
<text x="123.9" y="95.6">46</text>
<text x="174.2" y="95.7">P3V3</text>
<text x="52.1" y="99.2">23</text>
<text x="123.9" y="99.2">47</text>
<text x="52.1" y="102.7">24</text>
<text x="123.9" y="102.7">48</text>
<text x="209.5" y="102.7">1</text>
<text x="216.9" y="104.6">LED0402</text>
<text x="218.1" y="102.7">2</text>
<text x="209.5" y="113.4">1</text>
<text x="218.1" y="113.4">2</text>
<text x="216.9" y="115.2">LED0402</text>
<text x="209.5" y="120.5">1</text>
<text x="216.9" y="122.3">LED0402</text>
<text x="218.1" y="120.5">2</text>
<text x="209.5" y="134.7">1</text>
<text x="216.9" y="136.6">LED0402</text>
<text x="218.1" y="134.7">2</text>
<text x="209.5" y="141.9">1</text>
<text x="216.9" y="143.7">LED0402</text>
<text x="218.1" y="141.9">2</text>
<text x="119.1" y="145.5">P3V3</text>
<text x="37.3" y="152.6">16MHz</text>
<text x="35.2" y="156.1">1</text>
<text x="35.2" y="161.4">2</text>
<text x="54.6" y="156.1">3</text>
<text x="54.6" y="161.4">4</text>
<text x="209.5" y="156.1">1</text>
<text x="216.9" y="157.9">LED0402</text>
<text x="218.1" y="156.1">2</text>
<text x="209.5" y="163.2">1</text>
<text x="216.9" y="165">LED0402</text>
<text x="218.1" y="163.2">2</text>
<text x="209.5" y="177.4">1</text>
<text x="216.9" y="179.2">LED0402</text>
<text x="218.1" y="177.4">2</text>
<text x="209.5" y="184.5">1</text>
<text x="218.1" y="184.5">2</text>
<text x="216.9" y="186.3">LED0402</text>
<text x="229.9" y="196.8">Title</text>
<text x="229.9" y="202.2">Size</text>
<text x="231.7" y="204">A3</text>
<text x="237" y="202.2">Document Number</text>
<text x="237" y="204">0302A000</text>
<text x="237" y="198.6">QF01SMCU</text>
<text x="288.6" y="202.2">Rev</text>
<text x="290.4" y="204">A</text>
<text x="229.9" y="207.5">Date:</text>
<text x="239.1" y="207.5">Sunday, May 12, 2019</text>
<text x="265.5" y="207.5">Sheet</text>
<text x="274.4" y="207.5">2</text>
<text x="279.7" y="207.5">of</text>
<text x="285" y="207.5">5</text>
</g>
<g font-size="1.6" fill="#000080">
<text x="55.1" y="17.4">U3</text>
<text x="177.8" y="28.1">R3</text>
<text x="177.8" y="35.2">4.7K</text>
<text x="227.6" y="35.2">J7</text>
<text x="257.8" y="38.8">4.7K</text>
<text x="177.8" y="44.1">C3</text>
<text x="177.8" y="47.7">100nF</text>
<text x="247.1" y="42.3">R27</text>
<text x="257.8" y="47.7">1K</text>
<text x="257.8" y="42.3">1K</text>
<text x="174.2" y="69">J8</text>
<text x="227.6" y="67.2">J9</text>
<text x="241.8" y="70.8">R40</text>
<text x="252.1" y="70.9">33 STM32_SWCLK</text>
<text x="188.5" y="72.6">R38</text>
<text x="188.5" y="76.1">R39</text>
<text x="198.8" y="72.7">33 STM32_USART1_TX</text>
<text x="198.8" y="76.3">33 STM32_USART1_RX</text>
<text x="241.8" y="74.3">R41</text>
<text x="252.1" y="74.5">33 STM32_SWDIO</text>
<text x="275.6" y="76.1">C30</text>
<text x="275.6" y="79.7">100nF</text>
<text x="211.6" y="101">D12</text>
<text x="184.9" y="102.8">R29</text>
<text x="195.2" y="103">330</text>
<text x="184.9" y="113.5">R30</text>
<text x="195.2" y="113.6">330</text>
<text x="211.6" y="111.7">D11</text>
<text x="211.6" y="118.8">D10</text>
<text x="184.9" y="120.6">R31</text>
<text x="195.2" y="120.7">330</text>
<text x="184.9" y="134.8">R32</text>
<text x="195.2" y="135">330</text>
<text x="211.6" y="133">D9</text>
<text x="184.9" y="141.9">R33</text>
<text x="195.2" y="142.1">330</text>
<text x="211.6" y="140.1">D8</text>
<text x="39.1" y="147.2">R2</text>
<text x="49.4" y="147.4">1MEG</text>
<text x="37.3" y="150.8">X1</text>
<text x="211.6" y="154.3">D7</text>
<text x="19.6" y="161.5">C2</text>
<text x="69.3" y="161.5">C1</text>
<text x="78.2" y="156.1">R1</text>
<text x="88.6" y="156.3">0</text>
<text x="120.9" y="159.7">C25</text>
<text x="128" y="159.7">C26</text>
<text x="135.1" y="159.7">C27</text>
<text x="142.2" y="159.7">C28</text>
<text x="149.4" y="159.7">C29</text>
<text x="184.9" y="156.1">R34</text>
<text x="195.2" y="156.3">330</text>
<text x="211.6" y="161.5">D6</text>
<text x="19.6" y="165">10pF</text>
<text x="69.3" y="165">10pF</text>
<text x="120.9" y="163.2">100nF</text>
<text x="128" y="163.2">100nF</text>
<text x="135.1" y="163.2">100nF</text>
<text x="142.2" y="163.2">100nF</text>
<text x="149.4" y="163.2">100nF</text>
<text x="184.9" y="163.2">R35</text>
<text x="195.2" y="163.4">330</text>
<text x="184.9" y="177.5">R36</text>
<text x="195.2" y="177.6">330</text>
<text x="211.6" y="175.7">D13</text>
<text x="184.9" y="184.6">R37</text>
<text x="195.2" y="184.7">330</text>
<text x="211.6" y="182.8">D14</text>
</g>
<g font-size="1.6" fill="#004080">
<text x="56" y="22.1">VBAT</text>
<text x="117.9" y="22.1">PB12</text>
<text x="56" y="25.6">PC13/TAMPER_RTC</text>
<text x="56" y="29.2">PC14/OSC32_IN</text>
<text x="117.9" y="25.6">PB13</text>
<text x="117.9" y="29.2">PB14</text>
<text x="56" y="32.7">PC15/OSC32_OUT</text>
<text x="117.9" y="32.7">PB15</text>
<text x="56" y="36.3">PD0/OSC_IN</text>
<text x="56" y="39.8">PD1/OSC_OUT</text>
<text x="118.8" y="36.3">PA8</text>
<text x="118.8" y="39.8">PA9</text>
<text x="231.1" y="39.8">1</text>
<text x="56" y="43.4">NRST</text>
<text x="56" y="46.9">VSSA</text>
<text x="117.9" y="43.4">PA10</text>
<text x="117.9" y="46.9">PA11</text>
<text x="231.1" y="43.4">2</text>
<text x="56" y="50.5">VDDA</text>
<text x="117.9" y="50.5">PA12</text>
<text x="56" y="54.1">PA0/WKUP</text>
<text x="56" y="57.6">PA1</text>
<text x="116.8" y="57.6">VSS_2</text>
<text x="117.9" y="54.1">PA13</text>
<text x="56" y="61.2">PA2</text>
<text x="56" y="64.7">PA3</text>
<text x="116.7" y="61.2">VDD_2</text>
<text x="117.9" y="64.7">PA14</text>
<text x="56" y="68.3">PA4</text>
<text x="56" y="71.8">PA5</text>
<text x="117.9" y="68.3">PA15</text>
<text x="118.8" y="71.8">PB3</text>
<text x="234.7" y="71.8">1</text>
<text x="56" y="75.4">PA6</text>
<text x="118.8" y="75.4">PB4</text>
<text x="179.6" y="73.6">1</text>
<text x="179.6" y="77.2">2</text>
<text x="234.7" y="75.4">2</text>
<text x="56" y="79">PA7</text>
<text x="56" y="82.5">PB0</text>
<text x="118.8" y="79">PB5</text>
<text x="118.8" y="82.5">PB6</text>
<text x="179.6" y="80.7">3</text>
<text x="234.7" y="79">3</text>
<text x="234.7" y="82.5">4</text>
<text x="56" y="86.1">PB1</text>
<text x="56" y="89.6">PB2</text>
<text x="116.3" y="89.6">BOOT0</text>
<text x="118.8" y="86.1">PB7</text>
<text x="56" y="93.2">PB10</text>
<text x="118.8" y="93.2">PB8</text>
<text x="56" y="96.7">PB11</text>
<text x="56" y="100.3">VSS_1</text>
<text x="116.8" y="100.3">VSS_3</text>
<text x="118.8" y="96.7">PB9</text>
<text x="56" y="103.8">VDD_1</text>
<text x="116.7" y="103.8">VDD_3</text>
<text x="38.2" y="157.2">XI</text>
<text x="50.1" y="157.2">XO</text>
<text x="38.2" y="162.5">GND_1</text>
<text x="47.1" y="162.5">GND_2</text>
</g>
<g font-size="1.6" fill="#f00">
<text x="128.4" y="20.8">STM32_LED4</text>
<text x="128.4" y="24.3">STM32_LED5</text>
<text x="128.4" y="27.9">STM32_LED6</text>
<text x="35.9" y="35">STM32_OSC_IN</text>
<text x="128.4" y="31.5">STM32_LED7</text>
<text x="35.9" y="38.6">STM32_OSC_OUT</text>
<text x="128.4" y="38.6">STM32_USART1_TX</text>
<text x="130.1" y="36.1">STM32_SPI1_CE</text>
<text x="157" y="36.1">3</text>
<text x="179.9" y="38.6">STM32_RST_N</text>
<text x="235" y="38.6">STM32_BOOT0 R28</text>
<text x="35.9" y="42.1">STM32_RST_N</text>
<text x="128.4" y="42.1">STM32_USART1_RX</text>
<text x="130.1" y="46.8">STM32_USB_DM</text>
<text x="157" y="46.8">5</text>
<text x="235" y="47.5">STM32_BOOT1 R26</text>
<text x="128.4" y="52.8">STM32_SWDIO</text>
<text x="130.1" y="50.3">STM32_USB_DP</text>
<text x="156.8" y="50.3">5</text>
<text x="15.7" y="54.1">4</text>
<text x="15.7" y="57.6">4</text>
<text x="30.8" y="54.1">STM32_PWM_CH1</text>
<text x="30.8" y="57.6">STM32_PWM_CH2</text>
<text x="15.7" y="61.2">4</text>
<text x="15.7" y="64.7">4</text>
<text x="30.8" y="61.2">STM32_PWM_CH3</text>
<text x="30.8" y="64.7">STM32_PWM_CH4</text>
<text x="128.4" y="63.5">STM32_SWCLK</text>
<text x="15.7" y="68.3">3</text>
<text x="15.7" y="71.8">3</text>
<text x="30.8" y="68.3">STM32_SPI1_CS_N</text>
<text x="30.8" y="71.8">STM32_SPI1_SCK</text>
<text x="15.7" y="75.4">3</text>
<text x="30.8" y="75.4">STM32_SPI1_MISO</text>
<text x="15.7" y="78.9">3</text>
<text x="17.4" y="82.5">3</text>
<text x="30.8" y="78.9">STM32_SPI1_MOSI</text>
<text x="32.6" y="82.5">NRF24L01_IRQ</text>
<text x="130.1" y="82.3">STM32_I2C1_SCL</text>
<text x="130.1" y="78.8">MPU6050_INT_R</text>
<text x="157.2" y="78.8">3</text>
<text x="157.9" y="82.3">3</text>
<text x="35.9" y="88.3">STM32_BOOT1</text>
<text x="128.4" y="88.3">STM32_BOOT0</text>
<text x="130.1" y="85.9">STM32_I2C1_SDA</text>
<text x="158.1" y="85.9">3</text>
<text x="35.9" y="91.9">STM32_LED2</text>
<text x="35.9" y="95.5">STM32_LED3</text>
<text x="128.4" y="91.9">STM32_LED0</text>
<text x="128.4" y="95.5">STM32_LED1</text>
<text x="222.6" y="113.2">STM32_LED0</text>
<text x="222.6" y="120.4">STM32_LED1</text>
<text x="222.6" y="134.6">STM32_LED2</text>
<text x="222.6" y="141.7">STM32_LED3</text>
<text x="18.1" y="155.9">STM32_OSC_IN</text>
<text x="60.8" y="155.9">STM32_OSC_OUT_R</text>
<text x="91" y="155.9">STM32_OSC_OUT</text>
<text x="222.6" y="155.9">STM32_LED4</text>
<text x="222.6" y="163">STM32_LED5</text>
<text x="222.6" y="177.2">STM32_LED6</text>
<text x="222.6" y="184.4">STM32_LED7</text>
</g>
</svg>
